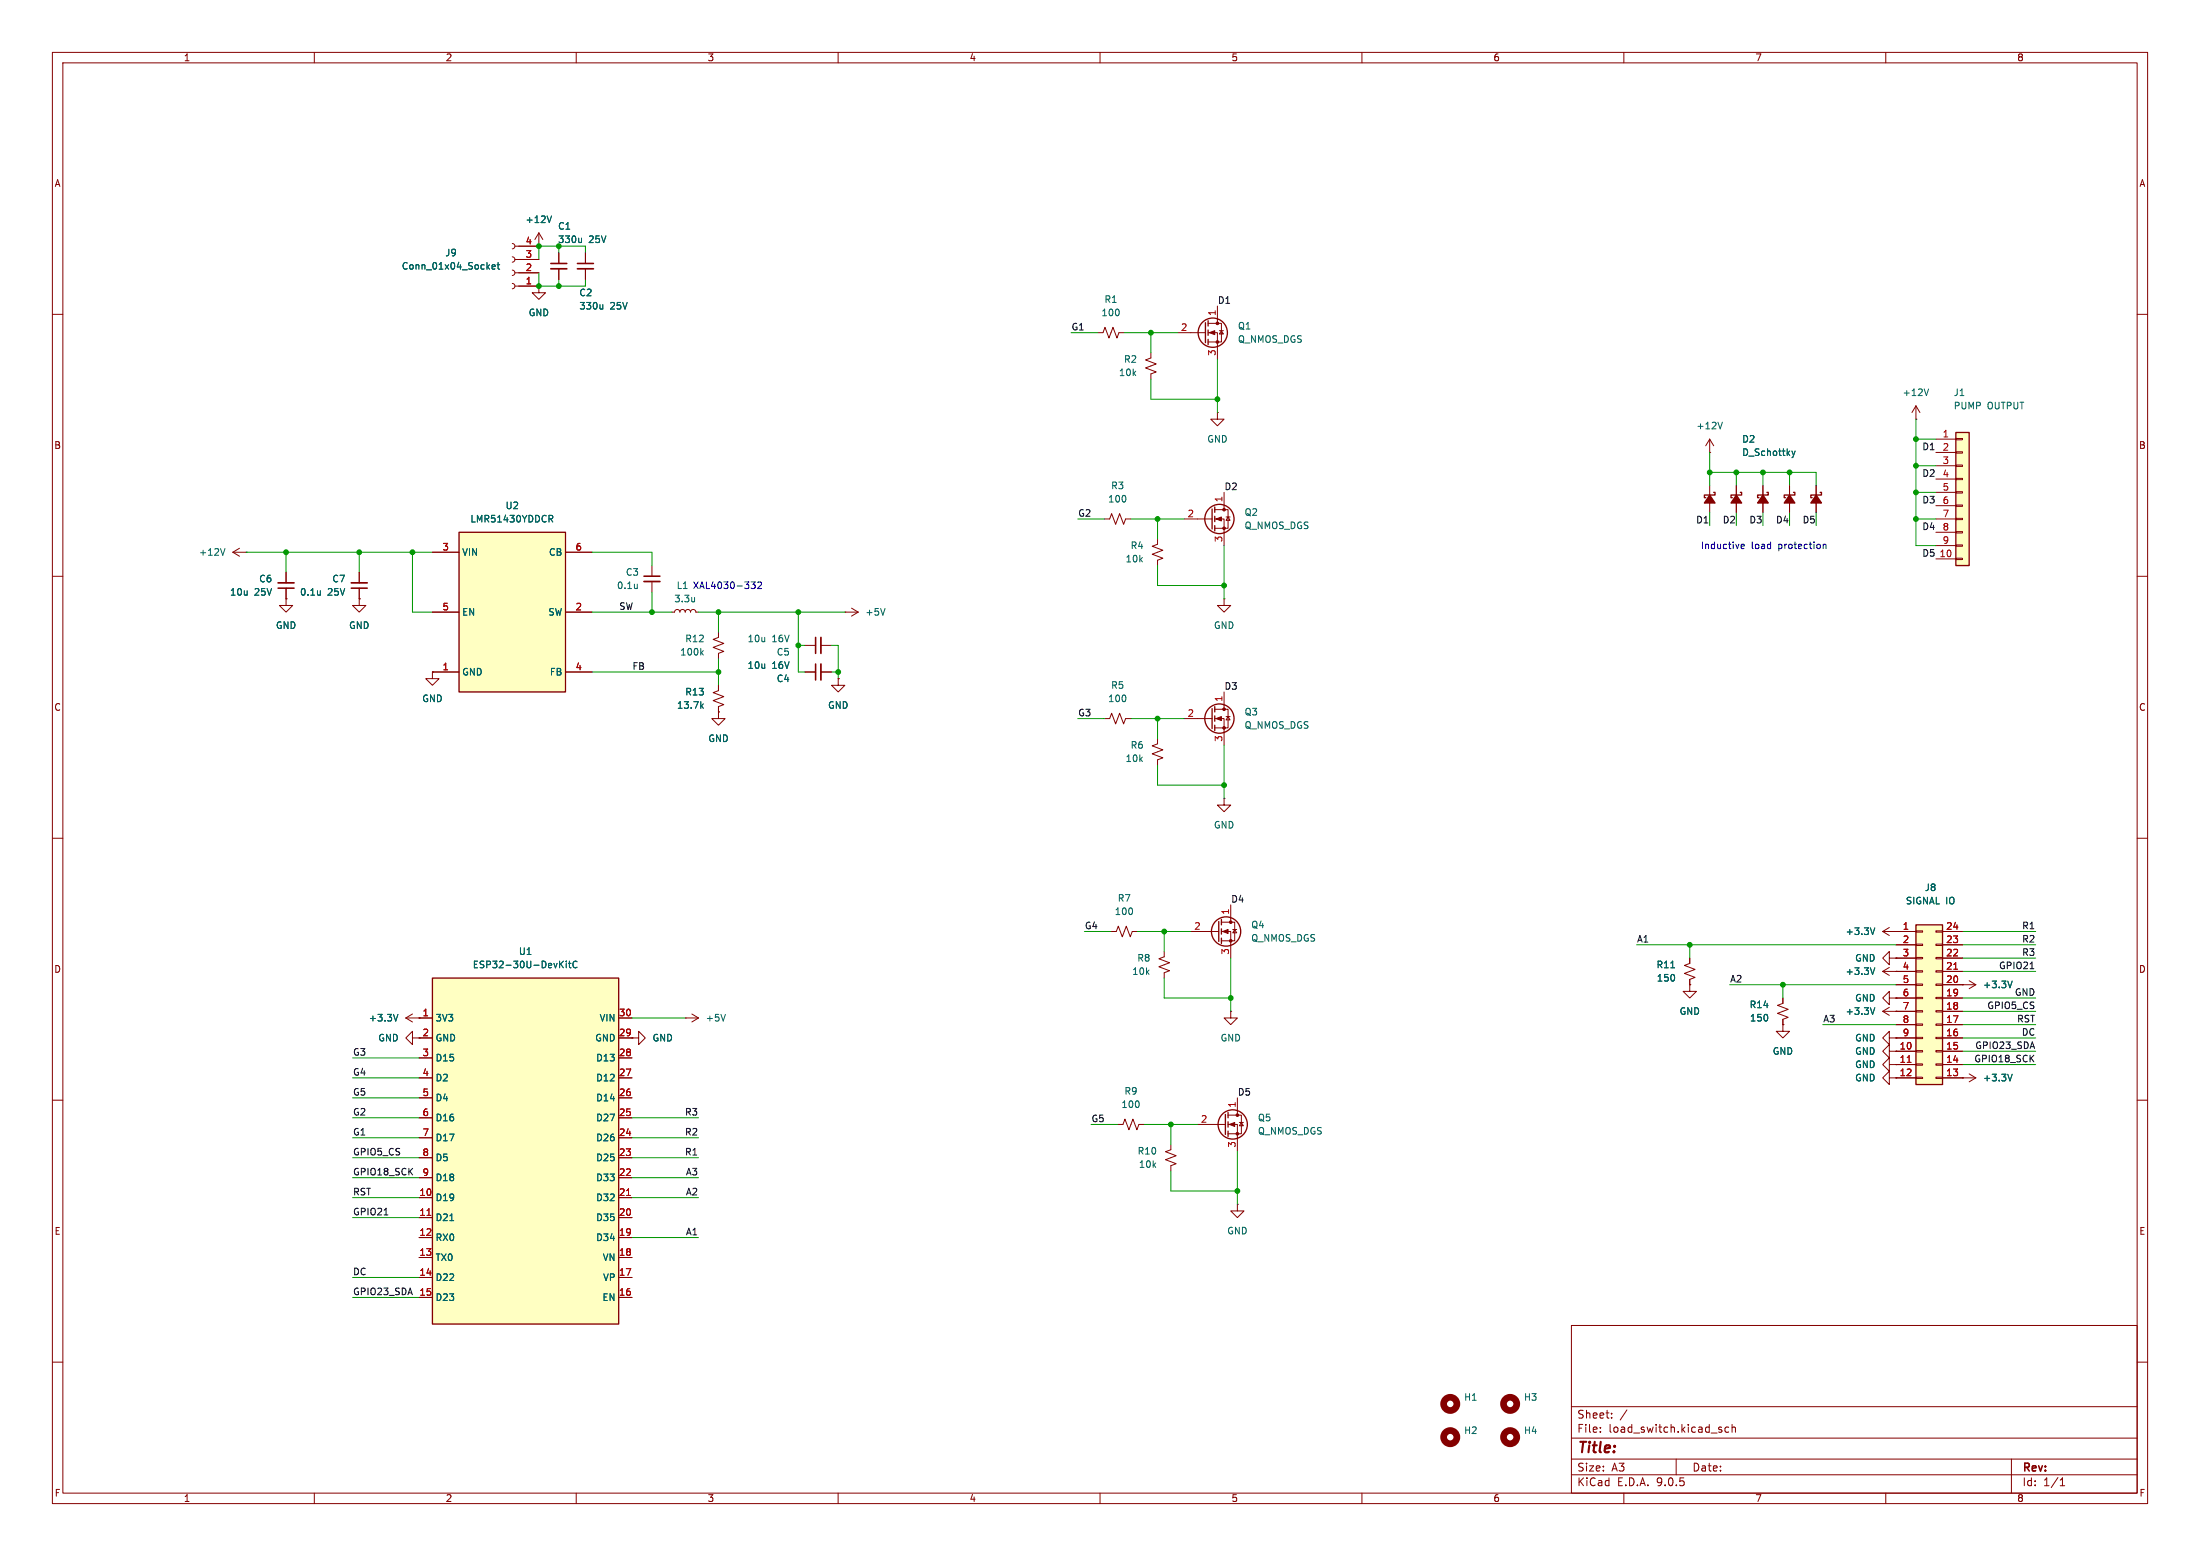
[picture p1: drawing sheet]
<svg xmlns="http://www.w3.org/2000/svg" width="420mm" height="297mm" viewBox="0 0 420 297" stroke-linecap="round" stroke-linejoin="round" font-family="sans-serif">
<g fill="none" stroke="#840000" stroke-width=".19">
<path d="M10 10h400v277h-400zM12 12h396v273h-396zM60 10v2M110 10v2M160 10v2M210 10v2M260 10v2M310 10v2M360 10v2M10 60h2M408 60h2M326.4 86.4h.1"/>
<path d="M326.4 83.8l-.8 1.3M326.4 83.8l.8 1.3M326.4 83.8v2.6M331.5 92.7v5.1M10 110h2M44.4 105.4l1.3 .8M44.4 105.4h2.6M45.7 104.6l-1.3 .8M47 105.4h.1M54.6 109.2v2.1M54.6 112.3v2M161.3 116.8h.1"/>
<path d="M161.3 116.8h2.5M162.6 116.1l1.2 .7M163.8 116.8l-1.2 .8M408 110h2M82.5 128.3v1.2h1.3l-1.3 1.3-1.2-1.3h1.2M82.5 128.3h.1M10 160h2M408 160h2M359.4 193l1.3 .8M359.4 193h2.5M360.7 198.1v1.3l-1.3-1.3 1.3-1.2v1.2h1.2M360.7 192.3l-1.3 .7"/>
<path d="M361.9 198.1h.1M361.9 193h.1M374.6 188h.1M374.6 188h2.6M375.9 187.2l1.3 .8M377.2 188l-1.3 .7M10 210h2M360.7 205.7v-1.2l-1.3 1.2 1.3 1.3v-1.3h1.2M361.9 205.7h.1M408 210h2M300 253h108v32h-108zM10 260h2"/>
<path d="M300 278.5h108M300 274.5h108M300 268.5h108M305.5 273.2v.2M305.5 272.5v.1M307.7 270.5v.2M307.7 269.8v.1M310.6 269.1l-1.3 1.9M320 278.5v3M328.3 272.9l.4 .1v.2l-.2 .2h-.3M328.3 272.4l.4 .1M330 272.5l-.4-.1-.3 .3 .1 .6h.6"/>
<path d="M330.7 272.5l.2-.1 .3 .1 .1 .9M330.7 271.9v1.5M384 278.5v6.5M408 260h2M60 285v2M110 285v2M160 285v2M210 285v2M260 285v2M300 281.5h108M310 285v2M360 285v2"/>
<path d="M393.3 283.6h.9M393.3 282.5l.4-.4v1.5"/>
</g>
<path d="M328.8 80.6l-.4 1.3M42.9 104.7l-.4 1.3M169 116.1l-.5 1.3M357.9 192.3l-.4 1.3M384.1 187.3l-.4 1.2" fill="none" stroke="#006464" stroke-width=".19"/>
<path d="M53.1 112.3h3" fill="none" stroke="#840000" stroke-width=".3"/>
<path d="M53.1 111.3h3" fill="none" stroke="#840000" stroke-width=".33"/>
<path d="M332.2 94h.3v.5h-2v.5h.2" fill="none" stroke="#840000" stroke-width=".25"/>
<path d="M331.5 94.5l1 1.5h-2z" fill="#840000" stroke="#840000" stroke-width=".25"/>
<path d="M365.8 176.5h5v30.5h-5z" fill="#ffffc2"/>
<g fill="none" stroke="#840000" stroke-width=".25">
<path d="M230.1 61.6v3.8M230.6 61.2v1M230.6 63v1M230.6 64.8v1M327.2 94h.2v.5h-2v.5h.2M337.3 94h.3v.5h-2.1v.5h.3M342.4 94h.2v.5h-2v.5h.3M365.8 176.5h5v30.5h-5z"/>
<circle cx="231.5" cy="63.5" r="2.79"/>
</g>
<g fill="none" stroke="#840000" stroke-width=".19">
<path d="M97.8 54.1l.3 .2 .2 .3-.2 .4-.3 .1M97.8 51.6l.3 .1 .2 .4-.2 .3-.3 .2M97.8 49l.3 .2 .2 .3-.2 .4-.3 .1M97.8 46.5l.3 .1 .2 .4-.2 .3-.3 .2M98.3 54.6h4.6M98.3 52.1h4.6M98.3 49.5h4.6M98.3 47h4.6M102.9 47h.1M102.9 54.6v1.3h1.2l-1.2 1.3-1.3-1.3h1.3M102.9 54.6h.1M102.9 44.5l-.8 1.2"/>
<path d="M102.9 44.5l.7 1.2M102.9 44.5v2.5M232.4 58.4v3.3M209.5 63.5h1.1l.3-1 .8 2 .8-2 .7 2 .4-1h1M219.7 67.3v1l-1 .4 2 .8-2 .7 2 .8-1 .4v1M224.8 63.5h5.3M230.6 61.7h2.6v3.6h-2.6M230.6 63.5h1.8v5.1M232.8 63.1h.8M233.2 63.1l.4 .7h-.8zM365.8 77.5l-.8 1.2M365.8 77.5l.7 1.2"/>
<path d="M365.8 77.5v2.5M210.8 99.1h1l.4-1.1 .8 2.1 .7-2.1 .8 2.1 .4-1h1M326.4 92.7v5.1M336.5 92.7v5.1M341.6 92.7v5.1M365.8 80h.1M54.6 114.3v1.3h1.3l-1.3 1.2-1.3-1.2h1.3M54.6 114.3h.1M68.6 114.3v1.3h1.2l-1.2 1.2-1.3-1.2h1.3M68.6 114.3h.1M68.6 109.2v2.1M68.6 112.3v2"/>
<path d="M359.4 177.8h6.4M359.4 177.8l1.3 .8M360.7 177l-1.3 .8M361.9 177.8h.1M365.8 177.7h1.2v.2h-1.2zM369.6 177.7h1.2v.2h-1.2zM370.8 177.8h3.8M359.4 185.4h6.4M359.4 185.4l1.3 .8M360.7 190.5v1.3l-1.3-1.3 1.3-1.3v1.3h1.2M360.7 182.9v1.3l-1.3-1.3 1.3-1.3v1.3h1.2M360.7 184.7l-1.3 .7"/>
<path d="M361.9 190.5h.1M361.9 185.4h.1M361.9 182.9h.1M361.9 180.3h3.9M361.9 182.9h3.9M361.9 188h3.9M361.9 190.5h3.9M361.9 193h3.9M361.9 195.6h3.9M361.9 198.1h3.9M365.8 180.2h1.2v.3h-1.2zM365.8 182.8h1.2v.2h-1.2z"/>
<path d="M365.8 185.3h1.2v.2h-1.2zM365.8 187.8h1.2v.3h-1.2zM365.8 190.4h1.2v.2h-1.2zM365.8 192.9h1.2v.3h-1.2zM365.8 195.5h1.2v.2h-1.2zM365.8 198h1.2v.2h-1.2zM369.6 180.2h1.2v.3h-1.2zM369.6 182.8h1.2v.2h-1.2zM369.6 185.3h1.2v.2h-1.2zM369.6 187.8h1.2v.3h-1.2zM369.6 190.4h1.2v.2h-1.2zM369.6 192.9h1.2v.3h-1.2z"/>
<path d="M369.6 195.5h1.2v.2h-1.2zM369.6 198h1.2v.2h-1.2zM370.8 180.3h3.8M370.8 182.9h3.8M370.8 185.4h3.8M370.8 188h3.8M370.8 190.5h3.8M370.8 193h3.8M370.8 195.6h3.8M370.8 198.1h3.8M361.9 200.7h3.9M361.9 203.2h3.9"/>
<path d="M361.9 205.7h3.9M365.8 200.5h1.2v.3h-1.2zM365.8 203.1h1.2v.2h-1.2zM365.8 205.6h1.2v.3h-1.2zM369.6 200.5h1.2v.3h-1.2zM369.6 203.1h1.2v.2h-1.2zM369.6 205.6h1.2v.3h-1.2zM370.8 200.7h3.8M370.8 203.2h3.8M370.8 205.7h6.4M374.6 205.7h.1M375.9 205l1.3 .7"/>
<path d="M377.2 205.7l-1.3 .8"/>
</g>
<path d="M373 185h.7M364.1 202.8h.7" fill="none" stroke="#a90000" stroke-width=".19"/>
<path d="M67.1 112.3h3" fill="none" stroke="#840000" stroke-width=".3"/>
<path d="M67.1 111.3h3" fill="none" stroke="#840000" stroke-width=".33"/>
<path d="M93.9 51l.6-.2v-.2l-.4-.1-.2 .2 .1 .6h.5M94.9 50.5h.5M95.1 50.1v1.1l.3 .2M105.3 41.2l-.4 1.3M368.2 74.2l-.4 1.3M61.2 112.8v.8M61.2 113.5h-.1M357.9 177.1l-.4 1.3M357.9 184.7l-.4 1.3M384.1 205l-.4 1.3" fill="none" stroke="#006464" stroke-width=".19"/>
<g fill="#840000" stroke="#840000" stroke-width=".19">
<path d="M230.9 63.5l1-.4v.8z"/>
<circle cx="232.4" cy="61.7" r=".25"/>
<circle cx="232.4" cy="65.3" r=".25"/>
</g>
<g fill="#840000" stroke="#840000" stroke-width=".25">
<path d="M326.4 94.5l1 1.5h-2z"/>
<path d="M336.5 94.5l1.1 1.5h-2.1z"/>
<path d="M341.6 94.5l1 1.5h-2z"/>
</g>
<g fill="none" stroke="#840000" stroke-width="1.3">
<circle cx="276.9" cy="268" r="1.27"/>
<circle cx="288.3" cy="274.3" r="1.27"/>
<circle cx="288.3" cy="268" r="1.27"/>
</g>
<path d="M373.4 82.6h2.5v25.4h-2.5z" fill="#ffffc2"/>
<path d="M373.4 82.6h2.5v25.4h-2.5z" fill="none" stroke="#840000" stroke-width=".25"/>
<g fill="none" stroke="#840000" stroke-width=".19">
<path d="M106.7 48.3v2M106.7 51.3v2M111.8 48.3v2M111.8 51.3v2M369.6 83.8h3.8M369.6 86.4h3.8M369.6 88.9h3.8M369.6 91.4h3.8M369.6 94h3.8M369.6 96.5h3.8M369.6 99.1h3.8M373.4 83.7h1.2v.2h-1.2z"/>
<path d="M373.4 86.2h1.2v.3h-1.2zM373.4 88.8h1.2v.2h-1.2zM373.4 91.3h1.2v.3h-1.2zM373.4 93.9h1.2v.2h-1.2zM373.4 96.4h1.2v.2h-1.2zM373.4 98.9h1.2v.3h-1.2zM124.5 108v2M124.5 111v2M128.3 116.8h.5l.1-.3 .4-.2 .3 .2 .2 .3 .1-.3 .4-.2 .4 .2 .1 .3 .2-.3 .3-.2 .4 .2 .1 .3 .2-.3 .3-.2 .4 .2 .1 .3h.5M369.6 101.6h3.8M369.6 104.1h3.8M369.6 106.7h3.8"/>
<path d="M373.4 101.5h1.2v.2h-1.2zM373.4 104h1.2v.3h-1.2zM373.4 106.6h1.2v.2h-1.2zM137.2 135.9v1.3h1.2l-1.2 1.2-1.3-1.2h1.3M137.2 135.9h.1M210.8 137.2h1l.4-1.1 .8 2.1 .7-2.1 .8 2.1 .4-1h1M234.9 193v1.3h1.3l-1.3 1.3-1.2-1.3h1.2M234.9 193h.1"/>
</g>
<circle cx="276.9" cy="274.3" r="1.27" fill="none" stroke="#840000" stroke-width="1.3"/>
<path d="M105.2 50.3h3M110.2 50.3h3.1M122.9 110h3.1" fill="none" stroke="#840000" stroke-width=".3"/>
<path d="M105.2 51.3h3M110.2 51.3h3.1M122.9 111h3.1" fill="none" stroke="#840000" stroke-width=".33"/>
<path d="M111 45.5v.8M111 46.2l-.2 .1M115.1 58.2v.8M115.1 58.9l-.2 .1M121.7 111.5v.8M121.7 112.2l-.1 .1M132.6 114v.9M132.6 114.8h-.1" fill="none" stroke="#006464" stroke-width=".19"/>
<path d="M87.6 101.6h20.3v30.5h-20.3z" fill="#ffffc2"/>
<path d="M87.6 101.6h20.3v30.5h-20.3z" fill="none" stroke="#840000" stroke-width=".25"/>
<g fill="none" stroke="#840000" stroke-width=".19">
<path d="M82.5 105.4h5.1M82.5 116.8h5.1M107.9 105.4h5.1M107.9 116.8h5.1M82.5 128.3h5.1M107.9 128.3h5.1M233.7 152.4v1.3h1.2l-1.2 1.2-1.3-1.2h1.3M233.7 152.4h.1M120.6 198.1h1.3v-1.2l1.3 1.2-1.3 1.3v-1.3M120.6 198.1h.1M223.5 218.4v1.1l-1 .3 2 .8-2 .8 2 .7-1 .4v1M236.2 229.9v1.2h1.3l-1.3 1.3-1.3-1.3h1.3"/>
<path d="M236.2 229.9h.1"/>
</g>
<path d="M104.8 98.4h.5l.2 .2-.1 .4h-.6M105.1 99l.4 .6" fill="none" stroke="#006464" stroke-width=".19"/>
<path d="M82.5 186.7h35.6v66h-35.6z" fill="#ffffc2"/>
<g fill="none" stroke="#840000" stroke-width=".25">
<path d="M231.4 97.2v3.8M231.9 96.8v1M231.9 98.6v1M347.5 94h.2v.5h-2v.5h.2M231.9 100.3v1M231.4 135.3v3.8M231.9 134.9v1M231.9 136.7v1M231.9 138.4v1M232.7 175.9v3.8M233.2 175.5v1M233.2 177.3v1"/>
<path d="M233.2 179.1v1M82.5 186.7h35.6v66h-35.6zM233.9 212.7v3.8M234.4 212.3v1.1M234.4 214.1v1M234.4 215.9v1"/>
<circle cx="232.8" cy="99.1" r="2.79"/>
<circle cx="232.8" cy="137.2" r="2.79"/>
<circle cx="234.1" cy="177.8" r="2.79"/>
<circle cx="235.3" cy="214.6" r="2.79"/>
</g>
<g fill="none" stroke="#840000" stroke-width=".19">
<path d="M99.1 54.6h3.8M99.1 52.1h3.8M99.1 49.5h3.8M99.1 47h3.8M102.9 47h.1M102.9 54.6h.1M106.7 48.3v2M106.7 51.3v2M111.8 48.3v2M111.8 51.3v2M232.4 78.7v1.3h1.3l-1.3 1.3-1.3-1.3h1.3M232.4 78.7h.1"/>
<path d="M226.1 99.1h5.3M231.9 97.3h2.5v3.5h-2.5M231.9 99.1h1.8v5M233.7 94v3.3M234.1 98.7h.7M234.4 98.7l.4 .6h-.7zM331.5 92.7v1.8M331.5 96v1.8M336.5 92.7v1.8M336.5 96v1.8M341.6 92.7v1.8M341.6 96v1.8"/>
<path d="M346.7 92.7v5.1M54.6 114.3h.1M54.6 109.2v2.1M54.6 112.3v2M68.6 114.3h.1M68.6 109.2v2.1M68.6 112.3v2M82.5 105.4h5.1M82.5 116.8h5.1M107.9 105.4h5.1M107.9 116.8h5.1M221 102.9v1l-1 .4 2 .7-2 .8 2 .8-1 .3v1.1"/>
<path d="M233.7 114.3v1.3h1.2l-1.2 1.2-1.3-1.2h1.3M233.7 114.3h.1M82.5 128.3h.1M82.5 128.3h5.1M107.9 128.3h5.1M137.2 120.7v1l-1.1 .3 2.1 .8-2.1 .8 2.1 .7-1 .4v1M137.2 130.8v1l-1.1 .4 2.1 .8-2.1 .7 2.1 .8-1 .4v1M137.2 135.9h.1M153.7 128.3h2M153.7 123.2h2M156.7 128.3h2M156.7 123.2h2"/>
<path d="M160 129.5v1.3h1.3l-1.3 1.3-1.3-1.3h1.3M160 129.5h.1M226.1 137.2h5.3M231.9 135.4h2.5v3.5h-2.5M231.9 137.2h1.8v5M233.7 132.1v3.3M234.1 136.8h.7M234.4 136.8l.4 .6h-.7zM221 141v1l-1 .4 2 .7-2 .8 2 .8-1 .3v1.1M212.1 177.8h1l.4-1 .7 2 .8-2 .8 2 .4-1h1M227.3 177.8h5.4M233.2 176h2.5v3.6h-2.5"/>
<path d="M233.2 177.8h1.7v5.1M234.9 172.7v3.3M235.3 177.4h.8M235.7 177.4l.4 .7h-.8zM361.9 177.8h.1M361.9 177.8h3.9M370.8 177.8h3.8M77.5 194.3h5M77.5 194.3l1.2 .8M78.7 198.1v1.3l-1.2-1.3 1.2-1.2v1.2h3.8M78.7 193.5l-1.2 .8M80 194.3h.1"/>
<path d="M118.1 194.3h2.5M118.1 198.1h2.5M120.6 198.1h.1M130.8 194.3h.1M130.8 194.3h2.5M132.1 193.5l1.2 .8M133.3 194.3l-1.2 .8M222.2 181.6v1l-1 .4 2.1 .8-2.1 .7 2.1 .8-1.1 .4v1M322.6 182.9v1l-1 .4 2 .7-2 .8 2 .8-1 .3v1.1M322.6 188v1.2h1.2l-1.2 1.3-1.3-1.3h1.3M322.6 188h.1M340.4 190.5v1l-1.1 .4 2.1 .8-2.1 .7 2.1 .8-1 .4v1"/>
<path d="M340.4 195.6v1.3h1.2l-1.2 1.2-1.3-1.2h1.3M340.4 195.6h.1M361.9 182.9h.1M361.9 185.4h.1M361.9 190.5h.1M361.9 193h.1M361.9 198.1h.1M361.9 198.1h3.9M361.9 180.3h3.9M361.9 182.9h3.9M361.9 185.4h3.9M361.9 188h3.9"/>
<path d="M361.9 190.5h3.9M361.9 193h3.9M361.9 195.6h3.9M370.8 198.1h3.8M370.8 180.3h3.8M370.8 182.9h3.8M370.8 185.4h3.8M370.8 188h3.8M370.8 190.5h3.8M370.8 193h3.8M370.8 195.6h3.8M374.6 188h.1"/>
<path d="M80 201.9h2.5M80 205.7h2.5M80 209.6h2.5M80 213.4h2.5M80 217.2h2.5M118.1 201.9h2.5M118.1 205.7h2.5M118.1 209.6h2.5M118.1 213.4h2.5M118.1 217.2h2.5M213.4 214.6h1l.4-1 .7 2 .8-2 .7 2 .4-1h1M228.6 214.6h5.3"/>
<path d="M234.4 212.9h2.6v3.5h-2.6M234.4 214.6h1.8v5.1M236.2 209.6v3.3M236.6 214.2h.8M237 214.2l.4 .7h-.8zM360.7 203.2v-1.3l-1.3 1.3 1.3 1.3v-1.3h1.2M360.7 200.7v-1.3l-1.3 1.3 1.3 1.2v-1.2h1.2M361.9 203.2h.1M361.9 200.7h.1M361.9 205.7h.1M361.9 205.7h3.9M361.9 200.7h3.9"/>
<path d="M361.9 203.2h3.9M370.8 205.7h3.8M370.8 200.7h3.8M370.8 203.2h3.8M374.6 205.7h.1M80 221h2.5M80 224.8h2.5M80 228.6h2.5M80 232.4h2.5M80 236.2h2.5M118.1 221h2.5M118.1 224.8h2.5"/>
<path d="M118.1 228.6h2.5M118.1 232.4h2.5M118.1 236.2h2.5M80 240h2.5M80 243.8h2.5M80 247.6h2.5M118.1 240h2.5M118.1 243.8h2.5M118.1 247.6h2.5"/>
</g>
<g fill="none" stroke="#006464" stroke-width=".19">
<path d="M93.9 51l.6-.2v-.2l-.4-.1-.2 .2 .1 .6h.5M94.9 50.5h.5M95.1 50.1v1.1l.3 .2M105.3 41.2l-.4 1.3M111 45.5v.8M111 46.2l-.2 .1M115.1 58.2v.8M115.1 58.9l-.2 .1M104.8 98.4h.5l.2 .2-.1 .4h-.6M105.1 99l.4 .6M342.1 86.1l.3 .8M342.4 86.9l-.3 .5"/>
<path d="M342.7 86.1l-.3 .8M61.2 112.8v.8M61.2 113.5h-.1M133.9 124.6l.4 .4M133.9 134.7l.4 .5M134.3 124.2l-.5 .5M134.3 134.4l-.5 .4M357.9 177.1l-.4 1.3M76 193.6l-.5 1.3M107 184l.6 .7M107.6 183.5l-.8 .7M108.1 183.5v.1"/>
<path d="M108.1 183.9v.8M108.5 183.9h.5M108.7 183.5v1l.3 .2M110.2 183.6a.6 .6 0 0 0-.9 .4 .6 .6 0 0 0 .6 .7l.3-.1M138.5 193.6l-.4 1.3M319 184.7h.7M357.9 184.7l-.4 1.3M357.9 192.3l-.4 1.3M384.1 187.3l-.4 1.2M384.1 205l-.4 1.3M85.9 233h.7"/>
</g>
<path d="M373 185h.7M364.1 202.8h.7M81.5 232h.7M119.6 228.2h.7" fill="none" stroke="#a90000" stroke-width=".19"/>
<path d="M155.7 121.7v3M155.7 126.7v3.1" fill="none" stroke="#840000" stroke-width=".3"/>
<path d="M156.7 121.7v3M156.7 126.7v3.1" fill="none" stroke="#840000" stroke-width=".33"/>
<g fill="#840000" stroke="#840000" stroke-width=".19">
<path d="M234.7 214.6l1-.4v.8z"/>
<path d="M233.4 177.8l1-.4v.8z"/>
<path d="M232.2 137.2l1-.4v.7z"/>
<path d="M232.2 99.1l1-.4v.7z"/>
<circle cx="236.2" cy="212.9" r=".25"/>
<circle cx="236.2" cy="216.4" r=".25"/>
<circle cx="234.9" cy="176" r=".25"/>
<circle cx="234.9" cy="179.6" r=".25"/>
<circle cx="233.7" cy="135.4" r=".25"/>
<circle cx="233.7" cy="138.9" r=".25"/>
<circle cx="233.7" cy="97.3" r=".25"/>
<circle cx="233.7" cy="100.8" r=".25"/>
</g>
<path d="M346.7 94.5l1 1.5h-2z" fill="#840000" stroke="#840000" stroke-width=".25"/>
<path d="M387.6 184.9h.7M73.3 231.9h.8" fill="none" stroke="#0f0f0f" stroke-width=".19"/>
<g fill="none" stroke="#009600" stroke-width=".19">
<path d="M102.9 52.1v2.5h8.9v-1.3M106.7 47v1.3M106.7 53.3v1.3M111.8 48.3v-1.3h-8.9v2.5M204.5 63.5h5M214.6 63.5h10.2M219.7 72.4v3.8h12.7M219.7 63.5v3.8M232.4 68.6v10.1M205.7 99.1h5.1M215.9 99.1h10.2M221 99.1v3.8"/>
<path d="M326.4 86.4v6.3M326.4 97.8v2.5M326.4 90.2h20.3v2.5M331.5 90.2v2.5M331.5 97.8v2.5M336.5 90.2v2.5M336.5 97.8v2.5M341.6 90.2v2.5M341.6 97.8v2.5M346.7 97.8v2.5M365.8 80v24.1h3.8M365.8 88.9h3.8"/>
<path d="M365.8 94h3.8M365.8 99.1h3.8M365.8 83.8h3.8M47 105.4h35.5M54.6 105.4v3.8M68.6 105.4v3.8M78.7 105.4v11.4h3.8M113 105.4h11.5v2.6M113 116.8h15.3M124.5 113v3.8M133.3 116.8h28M137.2 116.8v3.9"/>
<path d="M152.4 116.8v11.5h1.3M221 108v3.8h12.7M233.7 104.1v10.2M113 128.3h24.2M137.2 125.7v5.1M152.4 123.2h1.3M158.7 128.3h1.3M158.7 123.2h1.3v6.3M205.7 137.2h5.1M215.9 137.2h10.2M221 137.2v3.8M221 146.1v3.8h12.7"/>
<path d="M233.7 142.2v10.2M207 177.8h5.1M217.2 177.8h10.1M222.2 177.8v3.8M374.6 177.8h14M120.6 194.3h10.2M222.2 186.7v3.8h12.7M234.9 182.9v10.1M312.4 180.3h49.5M322.6 180.3v2.6M330.2 188h31.7M340.4 188v2.5"/>
<path d="M348 195.6h13.9M374.6 180.3h14M374.6 190.5h14M374.6 182.9h14M374.6 185.4h14M374.6 195.6h14M374.6 198.1h14M374.6 193h14M67.3 205.7h12.7M67.3 213.4h12.7M67.3 209.6h12.7M67.3 217.2h12.7"/>
<path d="M67.3 201.9h12.7M120.6 213.4h12.7M120.6 217.2h12.7M208.3 214.6h5.1M218.4 214.6h10.2M223.5 214.6v3.8M236.2 219.7v10.2M374.6 200.7h14M374.6 203.2h14M67.3 221h12.7M67.3 224.8h12.7M67.3 228.6h12.7"/>
<path d="M67.3 232.4h12.7M120.6 236.2h12.7M120.6 221h12.7M120.6 224.8h12.7M120.6 228.6h12.7M223.5 223.5v3.8h12.7M67.3 243.8h12.7M67.3 247.6h12.7"/>
</g>
<path d="M143.4 111.1h.8l-.5 .5 .4 .1v.5l-.2 .1h-.5M144.7 111.2l.4-.1 .3 .3-.8 .9h.8M332.4 104.3l.6-.1-.1-.3h-.3l-.2 .2v.6h.5M348.1 104l.1-.1h.3l.1 .8M348.1 103.9v.8" fill="none" stroke="#0000c2" stroke-width=".19"/>
<g fill="#009600" stroke="#009600" stroke-width=".19">
<circle cx="54.6" cy="105.4" r=".46"/>
<circle cx="78.7" cy="105.4" r=".46"/>
<circle cx="68.6" cy="105.4" r=".46"/>
<circle cx="106.7" cy="47" r=".46"/>
<circle cx="102.9" cy="47" r=".46"/>
<circle cx="106.7" cy="54.6" r=".46"/>
<circle cx="102.9" cy="54.6" r=".46"/>
<circle cx="137.2" cy="128.3" r=".46"/>
<circle cx="124.5" cy="116.8" r=".46"/>
<circle cx="232.4" cy="76.2" r=".46"/>
<circle cx="221" cy="99.1" r=".46"/>
<circle cx="219.7" cy="63.5" r=".46"/>
<circle cx="221" cy="137.2" r=".46"/>
<circle cx="137.2" cy="116.8" r=".46"/>
<circle cx="160" cy="128.3" r=".46"/>
<circle cx="152.4" cy="116.8" r=".46"/>
<circle cx="152.4" cy="123.2" r=".46"/>
<circle cx="331.5" cy="90.2" r=".46"/>
<circle cx="326.4" cy="90.2" r=".46"/>
<circle cx="336.5" cy="90.2" r=".46"/>
<circle cx="340.4" cy="188" r=".46"/>
<circle cx="233.7" cy="111.8" r=".46"/>
<circle cx="322.6" cy="180.3" r=".46"/>
<circle cx="234.9" cy="190.5" r=".46"/>
<circle cx="223.5" cy="214.6" r=".46"/>
<circle cx="233.7" cy="149.9" r=".46"/>
<circle cx="236.2" cy="227.3" r=".46"/>
<circle cx="222.2" cy="177.8" r=".46"/>
<circle cx="365.8" cy="88.9" r=".46"/>
<circle cx="365.8" cy="94" r=".46"/>
<circle cx="365.8" cy="99.1" r=".46"/>
<circle cx="341.6" cy="90.2" r=".46"/>
<circle cx="365.8" cy="83.8" r=".46"/>
</g>
<text font-size="2.8" fill="#840000" x="301" y="277.9">Title:</text>
<g font-size="2.1" fill="#840000">
<text x="301" y="273.7">File:</text>
<text x="301" y="271">Sheet:</text>
<text x="307.1" y="273.7">load_switch.kicad_sch</text>
<text x="301" y="281.1">Size:</text>
<text x="307.6" y="281.1">A3</text>
<text x="323" y="281.1">Date:</text>
<text x="386" y="281.3">Rev:</text>
<text x="301" y="283.9">KiCad</text>
<text x="308.7" y="283.9">E.D.A.</text>
<text x="316.3" y="283.9">9.0.5</text>
<text x="386" y="283.9">Id:</text>
<text x="390.1" y="283.9">1/1</text>
</g>
<g font-size="1.8" fill="#840000">
<text x="35" y="11.9">1</text>
<text x="85" y="11.9">2</text>
<text x="135" y="11.9">3</text>
<text x="185" y="11.9">4</text>
<text x="235" y="11.9">5</text>
<text x="285" y="11.9">6</text>
<text x="335" y="11.9">7</text>
<text x="385" y="11.9">8</text>
<text x="10.3" y="35.9">A</text>
<text x="408.3" y="35.9">A</text>
<text x="10.3" y="85.9">B</text>
<text x="408.2" y="85.9">B</text>
<text x="10.3" y="135.9">C</text>
<text x="408.2" y="135.9">C</text>
<text x="10.3" y="185.9">D</text>
<text x="408.2" y="185.9">D</text>
<text x="80.6" y="197.9">2</text>
<text x="10.3" y="235.9">E</text>
<text x="408.3" y="235.9">E</text>
<text x="10.3" y="285.9">F</text>
<text x="35" y="286.9">1</text>
<text x="85" y="286.9">2</text>
<text x="135" y="286.9">3</text>
<text x="185" y="286.9">4</text>
<text x="235" y="286.9">5</text>
<text x="285" y="286.9">6</text>
<text x="335" y="286.9">7</text>
<text x="385" y="286.9">8</text>
<text x="408.3" y="285.9">F</text>
</g>
<g font-size="1.8" fill="#006464">
<text x="100.2" y="42.8">+12V</text>
<text x="106.4" y="44">C1</text>
<text x="106.4" y="46.6">330u</text>
<text x="112.4" y="46.6">25V</text>
<text x="76.6" y="51.7">Conn_01x04_Socket</text>
<text x="84.9" y="49.1">J9</text>
<text x="110.5" y="56.7">C2</text>
<text x="110.5" y="59.3">330u</text>
<text x="116.4" y="59.3">25V</text>
<text x="210.7" y="58">R1</text>
<text x="100.8" y="60.6">GND</text>
<text x="210.2" y="60.6">100</text>
<text x="236.2" y="65.6">Q_NMOS_DGS</text>
<text x="236.2" y="63.1">Q1</text>
<text x="213.5" y="72">10k</text>
<text x="214.5" y="69.4">R2</text>
<text x="363.1" y="75.8">+12V</text>
<text x="372.9" y="75.8">J1</text>
<text x="323.7" y="82.1">+12V</text>
<text x="372.9" y="78.3">PUMP</text>
<text x="379.4" y="78.3">OUTPUT</text>
<text x="230.4" y="84.7">GND</text>
<text x="332.5" y="84.7">D2</text>
<text x="332.5" y="87.2">D_Schottky</text>
<text x="212" y="93.6">R3</text>
<text x="89.7" y="99.9">LMR51430YDDCR</text>
<text x="96.4" y="97.4">U2</text>
<text x="211.4" y="96.1">100</text>
<text x="237.5" y="101.2">Q_NMOS_DGS</text>
<text x="237.5" y="98.7">Q2</text>
<text x="37.9" y="106.3">+12V</text>
<text x="88.1" y="106.3">VIN</text>
<text x="104.7" y="106.3">CB</text>
<text x="214.8" y="107.5">10k</text>
<text x="215.7" y="105">R4</text>
<text x="43.8" y="113.9">10u</text>
<text x="48.6" y="113.9">25V</text>
<text x="49.4" y="111.4">C6</text>
<text x="57.2" y="113.9">0.1u</text>
<text x="62.5" y="113.9">25V</text>
<text x="63.3" y="111.4">C7</text>
<text x="117.7" y="112.6">0.1u</text>
<text x="119.4" y="110.1">C3</text>
<text x="88.1" y="117.7">EN</text>
<text x="104.6" y="117.7">SW</text>
<text x="128.6" y="115.2">3.3u</text>
<text x="165.1" y="117.7">+5V</text>
<text x="52.6" y="120.2">GND</text>
<text x="66.5" y="120.2">GND</text>
<text x="129.8" y="125.3">100k</text>
<text x="130.7" y="122.8">R12</text>
<text x="142.6" y="122.8">10u</text>
<text x="147.4" y="122.8">16V</text>
<text x="148.2" y="125.3">C5</text>
<text x="231.6" y="120.2">GND</text>
<text x="88.1" y="129.1">GND</text>
<text x="104.9" y="129.1">FB</text>
<text x="142.6" y="127.9">10u</text>
<text x="147.4" y="127.9">16V</text>
<text x="148.2" y="130.4">C4</text>
<text x="212" y="131.7">R5</text>
<text x="80.5" y="134.2">GND</text>
<text x="129.1" y="135.5">13.7k</text>
<text x="130.7" y="132.9">R13</text>
<text x="158" y="135.5">GND</text>
<text x="211.4" y="134.2">100</text>
<text x="237.5" y="136.8">Q3</text>
<text x="135.1" y="141.8">GND</text>
<text x="215.7" y="143.1">R6</text>
<text x="237.5" y="139.3">Q_NMOS_DGS</text>
<text x="214.8" y="145.6">10k</text>
<text x="231.6" y="158.3">GND</text>
<text x="213.3" y="172.3">R7</text>
<text x="363.7" y="172.8">SIGNAL IO</text>
<text x="367.4" y="170.3">J8</text>
<text x="212.7" y="174.9">100</text>
<text x="238.8" y="179.9">Q_NMOS_DGS</text>
<text x="238.8" y="177.4">Q4</text>
<text x="352.2" y="178.7">+3.3V</text>
<text x="90.2" y="185">ESP32-30U-DevKitC</text>
<text x="99" y="182.5">U1</text>
<text x="217" y="183.7">R8</text>
<text x="316.1" y="185">R11</text>
<text x="354.1" y="183.7">GND</text>
<text x="216" y="186.3">10k</text>
<text x="316.2" y="187.6">150</text>
<text x="352.2" y="186.3">+3.3V</text>
<text x="354.1" y="191.4">GND</text>
<text x="378.5" y="188.8">+3.3V</text>
<text x="70.3" y="195.2">+3.3V</text>
<text x="83.1" y="195.2">3V3</text>
<text x="114.4" y="195.2">VIN</text>
<text x="134.6" y="195.2">+5V</text>
<text x="320.5" y="193.9">GND</text>
<text x="333.9" y="192.6">R14</text>
<text x="334" y="195.2">150</text>
<text x="352.2" y="193.9">+3.3V</text>
<text x="72.1" y="199">GND</text>
<text x="83.1" y="199">GND</text>
<text x="83.1" y="202.8">D15</text>
<text x="113.5" y="199">GND</text>
<text x="113.7" y="202.8">D13</text>
<text x="124.5" y="199">GND</text>
<text x="232.9" y="199">GND</text>
<text x="338.3" y="201.5">GND</text>
<text x="354.1" y="199">GND</text>
<text x="354.1" y="201.5">GND</text>
<text x="83.1" y="206.6">D2</text>
<text x="113.7" y="206.6">D12</text>
<text x="214.6" y="209.1">R9</text>
<text x="354.1" y="206.6">GND</text>
<text x="354.1" y="204.1">GND</text>
<text x="378.5" y="206.6">+3.3V</text>
<text x="83.1" y="210.4">D4</text>
<text x="83.1" y="214.2">D16</text>
<text x="113.7" y="210.4">D14</text>
<text x="113.7" y="214.2">D27</text>
<text x="214" y="211.7">100</text>
<text x="240" y="214.2">Q5</text>
<text x="83.1" y="218">D17</text>
<text x="83.1" y="221.8">D5</text>
<text x="113.7" y="218">D26</text>
<text x="113.7" y="221.8">D25</text>
<text x="217.1" y="220.6">R10</text>
<text x="240" y="216.8">Q_NMOS_DGS</text>
<text x="83.1" y="225.7">D18</text>
<text x="113.7" y="225.7">D33</text>
<text x="217.3" y="223.1">10k</text>
<text x="83.1" y="229.5">D19</text>
<text x="83.1" y="233.3">D21</text>
<text x="113.7" y="229.5">D32</text>
<text x="113.7" y="233.3">D35</text>
<text x="83.1" y="237.1">RX0</text>
<text x="113.7" y="237.1">D34</text>
<text x="234.2" y="235.8">GND</text>
<text x="83.1" y="240.9">TX0</text>
<text x="83.1" y="244.7">D22</text>
<text x="115" y="240.9">VN</text>
<text x="115" y="244.7">VP</text>
<text x="83.1" y="248.5">D23</text>
<text x="114.9" y="248.5">EN</text>
<text x="279.4" y="267.6">H1</text>
<text x="290.8" y="267.6">H3</text>
<text x="279.4" y="273.9">H2</text>
<text x="290.8" y="273.9">H4</text>
</g>
<g font-size="1.8" fill="#a90000">
<text x="100.3" y="46.7">4</text>
<text x="100.3" y="51.8">2</text>
<text x="100.3" y="49.3">3</text>
<text x="100.3" y="54.4">1</text>
<text x="225.4" y="63.2">2</text>
<text x="232.2" y="60.4" transform="rotate(-90 232.2 60.4)">1</text>
<text x="232.2" y="68" transform="rotate(-90 232.2 68)">3</text>
<text x="370.8" y="83.6">1</text>
<text x="370.8" y="86.1">2</text>
<text x="370.8" y="88.6">3</text>
<text x="233.4" y="96" transform="rotate(-90 233.4 96)">1</text>
<text x="370.8" y="91.2">4</text>
<text x="370.8" y="93.7">5</text>
<text x="226.6" y="98.8">2</text>
<text x="370.8" y="96.3">6</text>
<text x="370.8" y="98.8">7</text>
<text x="370.8" y="101.3">8</text>
<text x="84.4" y="105.2">3</text>
<text x="109.8" y="105.2">6</text>
<text x="233.4" y="103.6" transform="rotate(-90 233.4 103.6)">3</text>
<text x="370.2" y="106.4">10</text>
<text x="370.8" y="103.9">9</text>
<text x="84.4" y="116.6">5</text>
<text x="109.8" y="116.6">2</text>
<text x="84.4" y="128">1</text>
<text x="109.8" y="128">4</text>
<text x="226.6" y="136.9">2</text>
<text x="233.4" y="134.1" transform="rotate(-90 233.4 134.1)">1</text>
<text x="233.4" y="141.7" transform="rotate(-90 233.4 141.7)">3</text>
<text x="227.9" y="177.5">2</text>
<text x="234.7" y="174.7" transform="rotate(-90 234.7 174.7)">1</text>
<text x="363.1" y="177.5">1</text>
<text x="371.4" y="177.5">24</text>
<text x="234.7" y="182.3" transform="rotate(-90 234.7 182.3)">3</text>
<text x="363.1" y="180.1">2</text>
<text x="363.1" y="182.6">3</text>
<text x="363.1" y="185.2">4</text>
<text x="371.4" y="180.1">23</text>
<text x="371.4" y="182.6">22</text>
<text x="371.4" y="185.2">21</text>
<text x="363.1" y="187.7">5</text>
<text x="363.1" y="190.2">6</text>
<text x="371.4" y="187.7">20</text>
<text x="371.4" y="190.2">19</text>
<text x="80.6" y="194.1">1</text>
<text x="118.1" y="194.1">30</text>
<text x="118.1" y="197.9">29</text>
<text x="363.1" y="192.8">7</text>
<text x="363.1" y="195.3">8</text>
<text x="363.1" y="197.9">9</text>
<text x="371.4" y="192.8">18</text>
<text x="371.4" y="195.3">17</text>
<text x="371.4" y="197.9">16</text>
<text x="80.6" y="201.7">3</text>
<text x="118.1" y="201.7">28</text>
<text x="362.5" y="200.4">10</text>
<text x="362.5" y="202.9">11</text>
<text x="371.4" y="200.4">15</text>
<text x="371.4" y="202.9">14</text>
<text x="80.6" y="205.5">4</text>
<text x="80.6" y="209.3">5</text>
<text x="118.1" y="205.5">27</text>
<text x="118.1" y="209.3">26</text>
<text x="362.5" y="205.5">12</text>
<text x="371.4" y="205.5">13</text>
<text x="80.6" y="213.1">6</text>
<text x="118.1" y="213.1">25</text>
<text x="229.2" y="214.4">2</text>
<text x="236" y="211.5" transform="rotate(-90 236 211.5)">1</text>
<text x="80.6" y="216.9">7</text>
<text x="80.6" y="220.7">8</text>
<text x="118.1" y="216.9">24</text>
<text x="118.1" y="220.7">23</text>
<text x="236" y="219.1" transform="rotate(-90 236 219.1)">3</text>
<text x="80.6" y="224.5">9</text>
<text x="118.1" y="224.5">22</text>
<text x="80" y="228.3">10</text>
<text x="80" y="232.2">11</text>
<text x="118.1" y="228.3">21</text>
<text x="118.1" y="232.2">20</text>
<text x="80" y="236">12</text>
<text x="80" y="239.8">13</text>
<text x="118.1" y="236">19</text>
<text x="118.1" y="239.8">18</text>
<text x="80" y="243.6">14</text>
<text x="118.1" y="243.6">17</text>
<text x="80" y="247.4">15</text>
<text x="118.1" y="247.4">16</text>
</g>
<g font-size="1.8" fill="#0f0f0f">
<text x="232.4" y="58.1">D1</text>
<text x="204.5" y="63.2">G1</text>
<text x="366.9" y="86">D1</text>
<text x="233.7" y="93.6">D2</text>
<text x="366.9" y="91.1">D2</text>
<text x="205.7" y="98.7">G2</text>
<text x="323.7" y="100">D1</text>
<text x="328.8" y="100">D2</text>
<text x="333.9" y="100">D3</text>
<text x="338.9" y="100">D4</text>
<text x="344" y="100">D5</text>
<text x="366.9" y="96.2">D3</text>
<text x="366.9" y="101.3">D4</text>
<text x="366.9" y="106.3">D5</text>
<text x="118.1" y="116.5">SW</text>
<text x="120.6" y="127.9">FB</text>
<text x="233.7" y="131.7">D3</text>
<text x="205.7" y="136.8">G3</text>
<text x="234.9" y="172.4">D4</text>
<text x="207" y="177.5">G4</text>
<text x="312.4" y="180">A1</text>
<text x="385.9" y="180">R2</text>
<text x="385.9" y="177.5">R1</text>
<text x="381.5" y="185.1">GPIO21</text>
<text x="385.9" y="182.5">R3</text>
<text x="330.2" y="187.6">A2</text>
<text x="384.5" y="190.2">GND</text>
<text x="348" y="195.2">A3</text>
<text x="379.3" y="192.7">GPIO5_CS</text>
<text x="385" y="195.2">RST</text>
<text x="385.9" y="197.8">DC</text>
<text x="67.3" y="201.6">G3</text>
<text x="376.8" y="202.9">GPIO18_SCK</text>
<text x="377" y="200.3">GPIO23_SDA</text>
<text x="67.3" y="209.2">G5</text>
<text x="67.3" y="205.4">G4</text>
<text x="236.2" y="209.2">D5</text>
<text x="67.3" y="213">G2</text>
<text x="130.7" y="213">R3</text>
<text x="208.3" y="214.3">G5</text>
<text x="67.3" y="220.6">GPIO5_CS</text>
<text x="67.3" y="216.8">G1</text>
<text x="130.7" y="216.8">R2</text>
<text x="130.7" y="220.6">R1</text>
<text x="67.3" y="224.4">GPIO18_SCK</text>
<text x="130.8" y="224.4">A3</text>
<text x="67.3" y="228.3">RST</text>
<text x="67.3" y="232.1">GPIO21</text>
<text x="130.8" y="228.3">A2</text>
<text x="130.8" y="235.9">A1</text>
<text x="67.3" y="243.5">DC</text>
<text x="67.3" y="247.3">GPIO23_SDA</text>
</g>
<g font-size="1.8" fill="#0000c2">
<text x="324.6" y="105">Inductive</text>
<text x="334.3" y="105">load</text>
<text x="339.6" y="105">protection</text>
<text x="129.1" y="112.6">L1 XAL4030-332</text>
</g>
</svg>
